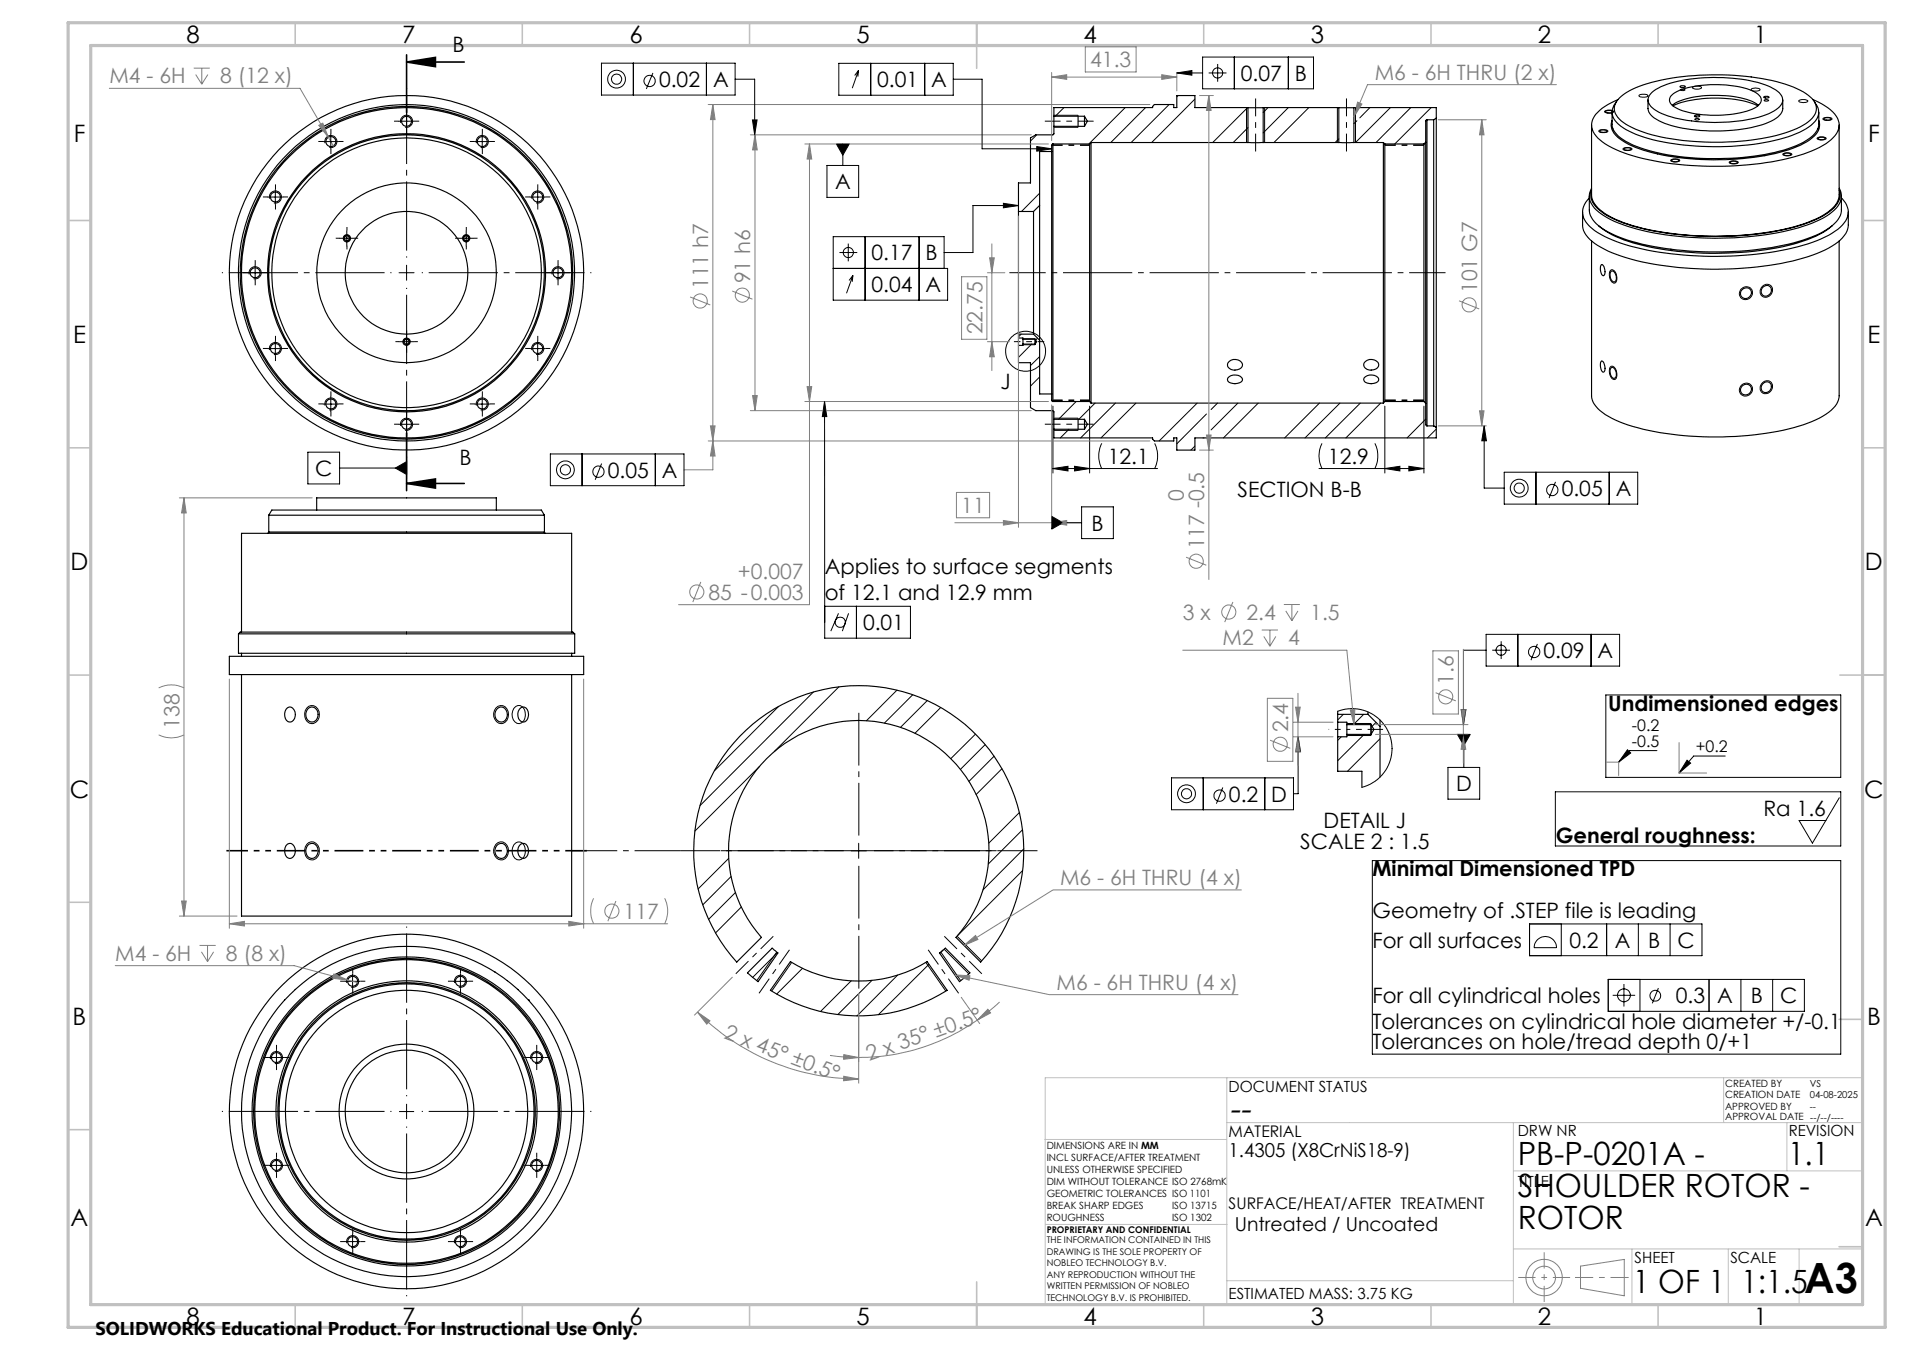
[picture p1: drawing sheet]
<svg xmlns="http://www.w3.org/2000/svg" width="420mm" height="297mm" viewBox="0 0 420 297" stroke-linecap="round" stroke-linejoin="round" font-family="sans-serif">
<g fill="none" stroke="#000" stroke-width=".22">
<path d="M132.4 13.9h29.4v7h-29.4zM139.4 13.9v7M143.7 16l-1.4 3.6M155.5 13.9v7M161.8 17.4h4.3v12.3M184.6 13.9h25.2v7.1h-25.2zM189 15.5l-.9 1.1M189 15.5l-.2 1.4M189 15.5l-1.4 3.9M191.7 13.9v7.1M203.6 13.9v7.1M209.8 17.4h6.4v15.3h15.3"/>
<path d="M259 16l3.4-.5v1zM259 16h5.7M264.7 12.6h24.4v6.9h-24.4zM266.1 16h3.9M268 14.1v3.9M271.7 12.6v6.9M283.6 12.6v6.9M369.9 19.7h1a.61 .61 0 0 1-1 0zM372.7 19.1a1.7 1.7 0 0 1 1.8 .2 1.61 1.61 0 0 1-1.9 0zM385.6 19.5a2.04 2.04 0 0 1 1.8 .2 1.55 1.55 0 0 1-2 0zM71.2 31.1h3.3M71.5 31.5a1.33 1.33 0 0 1 1.2-1.7 1.33 1.33 0 0 1 1.4 1.4 1.33 1.33 0 0 1-1.6 1.2"/>
<path d="M72.8 29.5v3.3M87.8 26.7h3.4M88.2 27a1.33 1.33 0 0 1 1.2-1.6 1.33 1.33 0 0 1 1.4 1.4 1.33 1.33 0 0 1-1.7 1.2M89.5 25v3.4M104.5 31.1h3.3M104.9 31.5a1.33 1.33 0 0 1 1.1-1.7 1.33 1.33 0 0 1 1.5 1.5 1.33 1.33 0 0 1-1.7 1.1M106.2 29.5v3.3M165.6 26.4h1.1l-.6 3.3zM182 36.4h7v7h-7zM184.1 31.7h2.8l-1.4 2.4zM185.5 31.7v4.7M228.2 32.2l3.3 .5-3.3 .6z"/>
<path d="M228.2 29.7l-1.4 1.3M232 25.4h5.3M232 28h5.3M234.2 23.7l-1.9 1.9M247.7 23.7l-8 8M252.2 23.7l-7.7 7.7M257.4 23l-8.4 8.4M259.3 21l-.3 .3M263 21.8l-9.5 9.6M274.4 23.7v7.7M274.6 23.7l-7.7 7.7M274.7 28.1l-3.2 3.3"/>
<path d="M278.4 23.7v7.7M279.1 23.7l-1 1.1M283.6 23.7l-5.5 5.5M288.1 23.7l-7.7 7.7M294.4 23.7v7.7M294.7 30.5l-.8 .9M298.4 23.7v7.7l7.7-7.7M298.7 26.6l-.7 .6M301.6 23.7l-2.3 2.2M310.6 23.7l-7.7 7.7M315 23.7l-8 8M352 28.7a1.87 1.87 0 0 1 1.9 .2 1.73 1.73 0 0 1-2-.1z"/>
<path d="M353.2 24.5a1.76 1.76 0 0 1 2 .1 1.67 1.67 0 0 1-2-.1zM357.3 32.7a1.71 1.71 0 0 1 1.9 .1 1.61 1.61 0 0 1-1.9 0zM360.8 21a1.96 1.96 0 0 1 2 0 1.55 1.55 0 0 1-1.9 .2zM367.8 35.2a1.85 1.85 0 0 1 1.9 .1 1.61 1.61 0 0 1-1.9 0zM373.1 26.2l.6-.1 .4 .1a.57 .57 0 0 1-1 0zM380.6 35.7a1.96 1.96 0 0 1 2 0 1.55 1.55 0 0 1-2 0zM388.3 22a.73 .73 0 0 1 1 .2l-.6 .1zM392.5 33.8a1.71 1.71 0 0 1 1.9 .2 1.66 1.66 0 0 1-2-.1zM396 22.2a1.76 1.76 0 0 1 1.9 .1 1.55 1.55 0 0 1-1.9-.1zM400 30.3a1.71 1.71 0 0 1 2 .2 1.66 1.66 0 0 1-2-.1zM401.3 26a1.71 1.71 0 0 1 2 .2 1.61 1.61 0 0 1-2-.1zM56.2 58.3v3.4"/>
<path d="M58.9 43.4h3.4M59.3 43.7a1.33 1.33 0 0 1 1.2-1.7 1.33 1.33 0 0 1 1.4 1.4 1.33 1.33 0 0 1-1.6 1.2M60.6 41.7v3.3M74.7 52.4h3.3M75.7 52.6a.67 .67 0 0 1 .6-.8 .67 .67 0 0 1 .7 .7 .67 .67 0 0 1-.8 .6M76.3 50.8v3.3M89.5 58.3v3.4M101 52.4h3.3M102 52.6a.66 .66 0 0 1 .6-.8 .66 .66 0 0 1 .7 .7 .66 .66 0 0 1-.9 .6M102.6 50.8v3.3M116.7 43.4h3.3M117.1 43.7a1.33 1.33 0 0 1 1.1-1.7 1.33 1.33 0 0 1 1.5 1.5 1.33 1.33 0 0 1-1.7 1.1"/>
<path d="M118.4 41.7v3.3M122.8 58.3v3.4M183.4 59.1h25.2v6.9h-25.2v-13.9h24.4v7M184.8 55.6h3.9M186.7 53.6v3.9M190.4 52.1v13.9M202.3 52.1v13.9M220.9 44.7l3.3 .5-3.3 .5zM224.2 45.2h-10v10.4h-6.4M228.8 42.5l-3.9 4M354.5 59.5a1.04 1.04 0 0 1 1.3 1.1l.1 .9a.67 .67 0 0 1-.5 .8 .67 .67 0 0 1-.8-.5 2.23 2.23 0 0 1-.1-2.3zM54.5 60h3.3"/>
<path d="M54.9 60.4a1.34 1.34 0 0 1 1.1-1.7 1.34 1.34 0 0 1 1.5 1.4 1.34 1.34 0 0 1-1.7 1.2M58.9 76.7h3.4M59.3 77a1.33 1.33 0 0 1 1.2-1.6 1.33 1.33 0 0 1 1.4 1.4 1.33 1.33 0 0 1-1.6 1.2M60.6 75v3.3M87.8 60h3.4M87.8 75.2h3.4M88.9 75.3a.65 .65 0 0 1 .5-.8 .65 .65 0 0 1 .7 .7 .65 .65 0 0 1-.8 .6M89.5 73.5v3.3M116.7 76.7h3.3M117.1 77a1.33 1.33 0 0 1 1.2-1.6 1.33 1.33 0 0 1 1.4 1.4 1.33 1.33 0 0 1-1.7 1.2M118.4 75v3.3M121.1 60h3.4"/>
<path d="M121.5 60.4a1.33 1.33 0 0 1 1.2-1.7 1.33 1.33 0 0 1 1.4 1.4 1.33 1.33 0 0 1-1.6 1.2M187.7 60.6l-.8 1.1M187.7 60.6l-.1 1.4M187.7 60.6l-1.4 3.9M224.8 73.5l-.6 .6M225.2 74.5h2.7M225.2 75.8h2.7M227.1 75.7l-2.9 2.9M228.4 74.4l-.4 .5M228.8 78.5l-2 1.9M383.3 63.6a1.43 1.43 0 0 1 2.4 .3 1.43 1.43 0 0 1-1.4 2 1.35 1.35 0 0 1-1.3-.8 1.35 1.35 0 0 1 .3-1.5zM387.8 63.1a1.33 1.33 0 0 1 2.1-.2 1.33 1.33 0 0 1-.2 2 1.3 1.3 0 0 1-1.9 .2 1.3 1.3 0 0 1 0-2z"/>
<path d="M67.8 99.5h7v7h-7zM71.2 88.9h3.3M71.5 89.2a1.33 1.33 0 0 1 1.2-1.6 1.33 1.33 0 0 1 1.4 1.4 1.33 1.33 0 0 1-1.6 1.2M72.8 87.2v3.4M87.8 93.3h3.4M88.2 93.7a1.34 1.34 0 0 1 1.2-1.7 1.34 1.34 0 0 1 1.4 1.5 1.34 1.34 0 0 1-1.7 1.1M89.5 91.7v3.3M104.5 88.9h3.3M104.9 89.2a1.33 1.33 0 0 1 1.2-1.6 1.33 1.33 0 0 1 1.4 1.4 1.33 1.33 0 0 1-1.7 1.2M106.2 87.2v3.4M121.1 99.9h29.5v7h-29.5zM128.1 99.9v7"/>
<path d="M144.3 99.9v7M181.5 88.3l.5 3.3h-1zM181.5 88.3v52.1h18.9v-7h-18.9M228.8 82.9l-2 2M231.8 89.4v14.7M232 92h5.3M232 94.7h5.3M235.3 94.4l-1.9 1.9M236.9 88.3l-3.9 3.9M239.9 89.4v14.7M241.1 88.7l-3.6 3.5M242.5 97.5a6.1 6.1 0 0 0 0 5.6"/>
<path d="M245.5 88.7l-7.6 7.6M250 88.7l-7.6 7.6M254.2 97.5a6.4 6.4 0 0 1 0 5.6M263 98.1l-.9 .9M263.5 88.7l-8.3 8.3M264.8 96.3h.1M265.6 91.1l-6.6 6.5M268 88.7l-1.4 1.4M272.5 88.7l-5.9 5.9M277 88.7l-7.7 7.6M290.4 88.7l-7.6 7.6M291 97.5a6.1 6.1 0 0 0 0 5.6"/>
<path d="M295 88.7l-7.7 7.6M299.4 88.7l-7.7 7.6M302.6 97.5a6.4 6.4 0 0 1 0 5.6M303.9 88.7l-7.6 7.6M304.8 89.4v14.7M313.4 89.4v14.7M313.8 92.2l-4.1 4.1M316.2 94.4l-2 1.9M326.7 93.7l.5 3.3h-1zM326.7 93.7v13.7h4.4M354.5 80.7a.91 .91 0 0 1 1.3 1 1.28 1.28 0 0 1-.5 1.8 2.11 2.11 0 0 1-.8-2.8zM383.3 84.8a1.43 1.43 0 0 1 2.4 .3 1.43 1.43 0 0 1-1.4 2 1.35 1.35 0 0 1-1.3-.7 1.35 1.35 0 0 1 .3-1.6z"/>
<path d="M387.9 84.2a1.3 1.3 0 0 1 2 0 1.3 1.3 0 0 1-.2 1.9 1.3 1.3 0 0 1-2 .1 1.3 1.3 0 0 1 .2-2zM74.8 103h14.7M87 103l2.5-1.4v2.8zM89.5 100.7v4.7M132.4 102l-1.4 3.5M231.5 113.6l2.5 1.4-2.5 1.4zM231.5 115h6.6M231.8 103.1l3.3-.5v1zM231.8 103.1h23M236.5 102.6l3.4 .5-3.4 .5zM238.1 111.5h7v7h-7zM290.3 103.1h23.1"/>
<path d="M304.8 103.1l3.4-.5v1zM310.1 102.6l3.3 .5-3.3 .5zM331.1 103.9h29.4v7h-29.4zM338.1 103.9v7M342.4 106l-1.4 3.6M354.2 103.9v7M184.6 134.9l-1.7 3.9M186.8 134.9l-1.4 3.9M188.5 133.4v7M327.1 139.6h29.4v6.9h-29.4zM334.1 139.6v6.9M350.2 139.6v6.9"/>
<path d="M67.5 155.8a1.54 1.54 0 0 1 1.6-.5 1.54 1.54 0 0 1 1.1 1.3 1.86 1.86 0 0 1-2.1 2.5 2.27 2.27 0 0 1-.6-3.3zM109.1 155.8a1.53 1.53 0 0 1 1.7-.5 1.53 1.53 0 0 1 1.1 1.3 1.86 1.86 0 0 1-2.1 2.5 2.18 2.18 0 0 1-.7-3.3zM113.1 155.9a1.38 1.38 0 0 1 1.6-.5 1.38 1.38 0 0 1 .9 1.4 1.74 1.74 0 0 1-1.8 2.3 2.33 2.33 0 0 1-.7-3.2zM171.4 155.4l-14.1 14.2M179.1 152.2l-25 25M184.7 151.1l-14.3 14.2M197.4 151.8l-6.7 6.8M200.9 152.9l-6.2 6.2M204.1 154.1l-5.9 5.9M207.1 155.6l-5.7 5.7M294.5 156.5l1.5-.5 1.9-.1 1.7 .2 1.7 .6 1.7 1 1.1 1 1.2 1.6 .7 1.6 .4 1.9v1.8l-.3 1.6-.7 1.6-1 1.4-1.3 1.4-1.7 1-1.6 .6M295.7 157.2l-1.2 1.2"/>
<path d="M296.5 159.2h5.3M300.2 157.2l-2.3 2.2M302.9 158.9l-.9 .9M321.7 156.1h1l-.5 3.3zM327.1 143h-4.9v16.4M328.5 143h3.9M330.4 141.1v3.9M338.4 141.7l-1.4 3.5M353.5 152.9h51.7v18.1h-51.7zM167.2 168.6l-14.2 14.2M214.7 161.5l-5.4 5.4M216.9 163.8l-5.5 5.5"/>
<path d="M218.8 166.4l-5.5 5.5M220.6 169.1l-5.7 5.7M224.4 178.8l-6.7 6.7M257.9 171.1h26.8v7h-26.8zM264.9 171.1v7M269.2 173.2l-1.4 3.6M278.4 171.1v7M285.8 162.1l.5 3.3h-1zM285.8 162.1v12.5h-1.1M295.2 162.1l-.7 .8M296.5 161.8h5.3M300.3 161.6l-5.8 5.8"/>
<path d="M303.8 162.5l-7.2 7.2M318.7 168.8h7v7h-7zM320.8 161.6h2.8l-1.4 2.4zM322.2 161.6v7.2M358.2 165l.8 .7-2.7 2zM364.7 165.1h-5.9l-2.5 2.6M371.4 167.2l.7 .7-2.5 2.2zM379.8 166.3h-7l-3.2 3.8M67.5 185.8a1.54 1.54 0 0 1 1.6-.5 1.54 1.54 0 0 1 1.1 1.2 1.86 1.86 0 0 1-2.1 2.6 2.27 2.27 0 0 1-.6-3.3zM109.1 185.8a1.53 1.53 0 0 1 1.7-.5 1.53 1.53 0 0 1 1.1 1.2 1.86 1.86 0 0 1-2.1 2.6 2.18 2.18 0 0 1-.7-3.3zM113.5 185.5a1.52 1.52 0 0 1 1.6 .2 1.52 1.52 0 0 1 .5 1.5v.3a1.44 1.44 0 0 1-1.2 1.7 1.44 1.44 0 0 1-1.6-1.5 2.33 2.33 0 0 1 .7-2.2zM160.4 188.8l-6.7 6.8"/>
<path d="M160.9 192.8l-6.2 6.3M161.9 196.4l-5.9 5.9M163.2 199.6l-5.7 5.6M187.4 187.2h3.3M189 185.5v3.3M225.1 182.6l-7.5 7.5M225.1 191.5l-14.2 14.3M225.4 186.8l-9 9M76 215.9h3.3M76.3 216.2a1.33 1.33 0 0 1 1.2-1.6 1.33 1.33 0 0 1 1.4 1.4 1.33 1.33 0 0 1-1.6 1.2M77.6 214.2v3.4M99.7 215.9h3.3"/>
<path d="M100.1 216.2a1.33 1.33 0 0 1 1.1-1.6 1.33 1.33 0 0 1 1.5 1.4 1.33 1.33 0 0 1-1.7 1.2M101.4 214.2v3.4M171 209.4l-4.4 6.4M171.1 209.6l-5.4 5.4M174.3 211.7l-4.4 6.3M176.6 213l-5.6 5.7M187.4 215.8l-6.8 6.7M191.9 215.7l-7.5 7.5M197.6 214.5l-9 9M203.8 211.7l4.4 6.3M204.5 212.2l-11.1 11M207.1 209.4l4.4 6.4"/>
<path d="M207.6 209l-.7 .8M207.8 208.8l5.5 5.4M210.7 206l5.4 5.4M59.2 232.7h3.3M59.5 233a1.34 1.34 0 0 1 1.2-1.7 1.34 1.34 0 0 1 1.5 1.5 1.34 1.34 0 0 1-1.7 1.2M60.9 231v3.3M116.5 232.7h3.3M116.8 233a1.33 1.33 0 0 1 1.2-1.6 1.33 1.33 0 0 1 1.4 1.4 1.33 1.33 0 0 1-1.6 1.2M118.1 231v3.3M59.2 256.4h3.3M59.5 256.7a1.34 1.34 0 0 1 1.2-1.7 1.34 1.34 0 0 1 1.5 1.5 1.34 1.34 0 0 1-1.7 1.2M60.9 254.7v3.4"/>
<path d="M87.8 244.5h3.4M89.5 242.8v3.4M116.5 256.4h3.3M116.8 256.7a1.33 1.33 0 0 1 1.2-1.6 1.33 1.33 0 0 1 1.4 1.4 1.33 1.33 0 0 1-1.6 1.2M118.1 254.7v3.4M76 273.2h3.3M76.3 273.5a1.33 1.33 0 0 1 1.2-1.6 1.33 1.33 0 0 1 1.4 1.4 1.33 1.33 0 0 1-1.6 1.2M77.6 271.5v3.3M99.7 273.2h3.3M100.1 273.5a1.33 1.33 0 0 1 1.2-1.6 1.33 1.33 0 0 1 1.4 1.4 1.33 1.33 0 0 1-1.7 1.2M101.4 271.5v3.3"/>
<circle cx="135.7" cy="17.4" r="1.13"/>
<circle cx="135.7" cy="17.4" r="1.96"/>
<circle cx="143" cy="17.8" r="1.25"/>
<circle cx="268" cy="16.1" r="1.12"/>
<circle cx="186.7" cy="55.6" r="1.12"/>
<circle cx="225.8" cy="77.3" r="4.4"/>
<circle cx="124.5" cy="103.4" r="1.12"/>
<circle cx="124.5" cy="103.4" r="1.96"/>
<circle cx="131.7" cy="103.8" r="1.24"/>
<circle cx="334.4" cy="107.4" r="1.12"/>
<circle cx="334.4" cy="107.4" r="1.96"/>
<circle cx="341.7" cy="107.8" r="1.24"/>
<circle cx="185" cy="136.9" r="1.13"/>
<circle cx="330.4" cy="143.1" r="1.12"/>
<circle cx="337.7" cy="143.4" r="1.24"/>
<circle cx="261.2" cy="174.6" r="1.12"/>
<circle cx="261.2" cy="174.6" r="1.96"/>
<circle cx="268.4" cy="175" r="1.25"/>
</g>
<g fill="none" stroke="#808080" stroke-width=".22">
<path d="M24.1 19.4h41.9l6.3 10.8M42.7 15h3.5M43.1 16.4l1.3 2.1M44.4 15v3.5M45.8 16.4l-1.4 2.1M231.5 17l3.3-.6v1.1zM231.5 15.9v15M231.5 17h27.5M238.9 10.3h11.2v5.5h-11.2zM255.7 16.4l3.3 .6-3.3 .5zM259 15.9v4.1M342.6 18.6h-41.6l-3 7.1"/>
<path d="M70.2 27.6l.8-.5 1.3 3.1zM72.3 30.2l1.1 1.9M155.9 23h97.2M156.9 23l.5 3.3h-1zM156.9 23v80.4h-6.3M165.2 29.7h61.8M166.2 29.7l.5 3.3h-1zM166.2 29.7v60.6M177.2 31.7h53.6M178.2 31.7l.5 3.3h-1zM178.2 31.7v101.3h-28.8M264.1 21h3"/>
<path d="M266.1 21l.5 3.3h-1zM266.1 21v106.5M298.8 22.5l1 .4-1.8 2.8zM316.6 26.3h10.6M326.2 26.3l.5 3.4h-1zM326.2 26.3v67.4M217.8 56.7h1.1l-.6 3.3zM218.3 53.7v27.8M224.2 47.5v68.5M151.9 65.3l4.5 1.8M161.2 64l4.4 1.8M211.7 60.9h5.5v13.7h-5.5z"/>
<path d="M217.3 75.2h4.9M217.3 60h3.9M218.3 75.2l.6 3.3h-1.1zM321.2 66.2l4.4 1.8M155.9 97h97.2M156.4 93.7h1l-.5 3.3zM156.9 97l.5 3.3h-1zM165.2 90.3h61.8M165.7 87h1l-.5 3.3zM177.2 88.3h53.6M177.7 85.1h1l-.5 3.2zM231.5 89.1v26.9"/>
<path d="M264.1 99h3M265.6 95.7h1l-.5 3.3zM316.6 93.7h10.6M325.7 90.4h1l-.5 3.3zM39.5 109.5h29.2M40.5 109.5l.5 3.4h-1zM40.5 109.5v92M210.2 115h27.6M210.5 108.3h7.3v5.6h-7.3zM220.9 114.5l3.3 .5-3.3 .5zM231.5 115l3.3-.5v1zM154.3 128l-1.8 4.5"/>
<path d="M261.1 122.6l4.4 1.8M271.4 132.4l-1.8 4.5M277.7 138.6h3.6M279.5 138.6v3.6M282.6 133h3.5M283 134.4l1.4 2.2M284.4 133v3.6M285.7 134.4l-1.3 2.2M34.9 151.3a6.1 6.1 0 0 1 5.6 0M50.5 149.4v54.8M128.5 149.4v54.8M260.3 143h36.2l1.6 16.4"/>
<path d="M278.2 140l1.3 2.2M279 153.6h5.6v13.9h-5.6zM280.8 140l-1.3 2.2M284.7 158.9h8.7M285.2 155.6h1l-.5 3.3zM285.7 152.5v15.9M297.2 156.2l1-.1-.1 3.3zM302.8 159.4h20.3M315.4 143.2h5.6v13.9h-5.6zM316 152.4l4.5 1.8M321.6 156.1h1.1l-.6 3.3zM322.1 142.8v25.1"/>
<path d="M34.9 161.7a6.1 6.1 0 0 0 5.6 0M279.6 162.8l4.4 1.8M284.7 162.1h8.7M285.7 162.1l.5 3.3h-1zM302.8 161.6h20.3M322.1 161.6l.6 3.2h-1.1zM353.6 167.7h2.7v2.9M369.6 163.4v6.7h6.1M40 198.2h1l-.5 3.3zM130.7 197.6a6.5 6.5 0 0 0 0 5.6M135.6 198.2l-1.8 4.5M146.3 197.6a6.2 6.2 0 0 1 0 5.6"/>
<path d="M273.3 195.8h-41.5l-19.6 12.2M25.4 212.4h39.3l11.9 3.2M39.5 201.5h12.7M43.9 208h3.6M44.3 209.4l1.4 2.2M45.7 208v3.6M47 209.4l-1.3 2.2M50.5 203.2l3.3-.5v1zM50.5 203.2h96.5M73.5 214.3l3.1 1.3-3.4-.4zM76.6 215.6l2.1 .6M125.2 202.7l3.3 .5-3.3 .5z"/>
<path d="M161.3 214.9l-8.5 8.5M189 218.5v19.9M210.2 214.5l3.3 .2-.2 .9zM210.2 214.5l20.8 4.3h41.6M211.6 219.4l4.1 5.8M212.2 208l2.5-2.2 .6 .9zM153.5 222.7l2.8 1.9-.7 .7zM153.5 222.7a50.1 50.1 0 0 0 35.5 14.7M182.7 232.2l3.2 .3 3.1 .2M185.7 232l3.3 .7-3.3 .3zM185.7 236.8l3.3 .6-3.3 .4zM215.1 224.4a45.7 45.7 0 0 1-26.1 8.3"/>
<path d="M217.5 222l.6 .8-3 1.6zM220 220.4l-4.9 4M347.9 278.5l9.6-1.4v8l-9.6-1.7z"/>
<circle cx="154.1" cy="66.2" r="1.55"/>
<circle cx="163.4" cy="64.9" r="1.55"/>
<circle cx="323.4" cy="67.1" r="1.56"/>
<circle cx="153.4" cy="130.2" r="1.55"/>
<circle cx="263.3" cy="123.5" r="1.55"/>
<circle cx="270.5" cy="134.6" r="1.55"/>
<circle cx="318.2" cy="153.3" r="1.55"/>
<circle cx="281.8" cy="163.7" r="1.56"/>
<circle cx="134.7" cy="200.4" r="1.55"/>
<circle cx="339.9" cy="281" r="2.51"/>
<circle cx="339.9" cy="281.1" r="4"/>
</g>
<path d="M334.2 281h11.4" fill="none" stroke="#808080" stroke-width=".22" stroke-dasharray="15.2 1.3 1.3 1.3" stroke-dashoffset="11.4" stroke-linecap="butt"/>
<path d="M339.9 275.5v10.9" fill="none" stroke="#808080" stroke-width=".22" stroke-dasharray="15.2 1.3 1.3 1.3" stroke-dashoffset="11.7" stroke-linecap="butt"/>
<path d="M346.7 281h11.8" fill="none" stroke="#808080" stroke-width=".22" stroke-dasharray="15.2 1.3 1.3 1.3" stroke-dashoffset="11.2" stroke-linecap="butt"/>
<g fill="none" stroke="#c0c0c0" stroke-width=".22">
<path d="M270.1 237.1v49.9M379.4 237.1v9.9M410.1 237.1h-180v49.9M230 250.7h40M270.1 247h140M333.1 257.6h77M333.1 247v40M393.3 247v10.6M230.2 269.4h39.9M333.1 274.8h77M359.2 274.8v12.2M380.4 274.8v12.2"/>
<path d="M396 274.8v12.2M270.1 281.8h63"/>
</g>
<g fill="none" stroke="#c0c0c0" stroke-width=".35">
<path d="M65 5v5M115 5v5M165 5v5M215 5v10M265 5v5M315 5v5M365 5v5M15 48.5h5M410 48.5h5M15 98.5h5M410 98.5h5M15 148.5h5"/>
<path d="M405 148.5h10M15 198.5h5M404.8 224.3h5M15 248.5h5M404.8 274.3h5M65 287v5M115 287v5M165 287v5M215 282v10M265 287v5M315 287v5M365 287v5"/>
</g>
<path d="M15 5h400v287h-400zM20 10h390v277h-390z" fill="none" stroke="#c0c0c0" stroke-width=".7"/>
<path d="M371.4 167.2l.7 .7-2.5 2.2zM358.2 165l.8 .7-2.7 2z" fill="#000"/>
<g fill="none" stroke="#000" stroke-width=".25">
<path d="M369.8 19a1.01 1.01 0 0 1 1.2 .1 .91 .91 0 0 1-1.2-.1zM231.5 33.3v53.4M231.5 33.3h-2.7v11.9M231.8 31.7l-.3 .3v1.3M231.8 31.7v56.6M231.8 31.7h8.1M232 27.8v1.7l-.2 .2h-3.8l-1.2 .6v9.9h-2.6v6.3M232 25.6v2.2M232 27.8h6.7M232 25.6h6.7M237.3 25.4v2.6M238.7 25.6v2.2"/>
<path d="M238.7 25.6l.7 1.1-.7 1.1M239.9 31.7v56.6M240.2 31.4v57.3M240.2 31.4h34.5M240.2 31.4l-.3 .3M274.7 31.4h3.4M274.7 23.7h3.4M274.7 23.7v7.7M274.7 23.7h-11.7v-2.7h-4v2.7h-.6v-.7h-4.3l-.4 .4v.3h-21.7v1.9M278.1 31.4h16.6M278.1 23.7v7.7M278.1 23.7h16.6"/>
<path d="M294.7 31.4h3.3M294.7 23.7h3.3M294.7 23.7v7.7M298 31.4h6.5M298 23.7v7.7M298 23.7h18.2v2.3M304.5 31.4v57.3M304.5 31.4l.3 .3M304.8 31.7v56.6M304.8 31.7h8.6M313.4 31.7v56.6M313.8 31.3v57.5"/>
<path d="M313.8 31.3l-.4 .4M314.1 26.3l-.3 .3v4.7M314.1 26.3v67.4M314.1 26.3h1.5M315.6 26.3v67.4M316.2 26v68M316.2 26l-.6 .3M350.3 27.5v15.4a5.4 5.4 0 0 0 3.1 4.2 36.9 36.9 0 0 0 14.6 4.3 71.4 71.4 0 0 0 29-2.1 15.3 15.3 0 0 0 7-4.1l.7-1.4 .1-.9v-15.4M352.1 28.7a1.56 1.56 0 0 1 1.7 .2 1.35 1.35 0 0 1-1.7 0zM354.9 24.4a1.27 1.27 0 0 0-1.5 .2l.5 .2 1-.1v2.6a4.1 4.1 0 0 0 2.4 3.4 32.7 32.7 0 0 0 13.5 3.9 57.3 57.3 0 0 0 23.7-2.2 9.6 9.6 0 0 0 5.7-4.1l.2-1v-2.6M354.9 26.5a3.4 3.4 0 0 0 1.7 4 28.6 28.6 0 0 0 12.9 4.2 58.5 58.5 0 0 0 25.2-2.1 9.9 9.9 0 0 0 5.6-3.9l.2-1.3-.1-.9M355.8 22.4a3.2 3.2 0 0 0 .4 4.9 22.1 22.1 0 0 0 11 4.1 58.8 58.8 0 0 0 27.3-1.6 9.9 9.9 0 0 0 5.5-3.9 3.2 3.2 0 0 0-.6-3.5"/>
<path d="M356.2 21.9a9.9 9.9 0 0 0-5.5 4.2 3.8 3.8 0 0 0 1.5 4.7 25.9 25.9 0 0 0 11.9 4.6 72 72 0 0 0 32.9-1.5 14.3 14.3 0 0 0 7.3-4.6 3.5 3.5 0 0 0-.8-4.6l-2.4-1.8-2-1M356.5 21.6a18.9 18.9 0 0 1 9.3-4 59.5 59.5 0 0 1 27.2 .9 12.4 12.4 0 0 1 6.3 3.7 2.99 2.99 0 0 1-.8 4.2 22 22 0 0 1-10.7 4.1 60.6 60.6 0 0 1-25.1-1.1 14 14 0 0 1-6.6-3.6 2.89 2.89 0 0 1 .4-4.2zM357.5 32.7a1.56 1.56 0 0 1 1.6 .1 1.42 1.42 0 0 1-1.7 0zM362.8 22v1.9a3.4 3.4 0 0 0 2.4 2.7 32.5 32.5 0 0 0 15.4 2.1 23.7 23.7 0 0 0 10.3-2.7l1.1-1 .4-.7v-2.3M363.6 20.3a16.6 16.6 0 0 1 8.5-2.9 37.5 37.5 0 0 1 17 1.5 4.8 4.8 0 0 1 3.3 2.9 2.95 2.95 0 0 1-1.9 2.6 30.5 30.5 0 0 1-15.1 2.5 25.7 25.7 0 0 1-10.8-2.5 2.69 2.69 0 0 1-1.7-3.1zM367.8 21.1a11.3 11.3 0 0 1 7-2.3 23.8 23.8 0 0 1 11.4 1.4 1.93 1.93 0 0 1 1.4 2.2 4.4 4.4 0 0 1-3 2 25 25 0 0 1-15.3-.5 2.04 2.04 0 0 1-1.7-2.5zM368 35.2a1.49 1.49 0 0 1 1.6 .1 1.24 1.24 0 0 1-1.7 0zM368.1 23.2a14.5 14.5 0 0 1 8.4-2.2 20 20 0 0 1 10.1 1.8l.5 .4M368.2 23.3a26.5 26.5 0 0 1 18.6-.1l.2 .1M373 25.5a1.06 1.06 0 0 1 1.2 0 .85 .85 0 0 1-1.2 0zM380.9 35.6a1.49 1.49 0 0 1 1.5 .1 1.31 1.31 0 0 1-1.6 0zM388.2 21.3a1.06 1.06 0 0 1 1.2 .1 .96 .96 0 0 1-1.2-.1z"/>
<path d="M392.7 33.9a1.49 1.49 0 0 1 1.6 .1 1.42 1.42 0 0 1-1.7-.1zM400.2 30.4a1.49 1.49 0 0 1 1.6 .1 1.42 1.42 0 0 1-1.6-.1zM401.5 26.1a1.49 1.49 0 0 1 1.6 .1 1.37 1.37 0 0 1-1.6-.1zM224.2 46.5v27M224.2 46.5h3.3M227.5 46.5v27M228.8 45.2v29.7M228.8 45.2l-1.3 1.3M348.4 46.6v2.9a5.7 5.7 0 0 0 3.2 4.5 40 40 0 0 0 16.3 4.7 77.3 77.3 0 0 0 30.1-2.2 15.4 15.4 0 0 0 8.3-5.1l.5-1.5 .1-3.3M349.8 43.6a4 4 0 0 0 .1 6.2 24.6 24.6 0 0 0 11.5 4.9 78.4 78.4 0 0 0 36.6-1 15.4 15.4 0 0 0 8.3-5.1 3.8 3.8 0 0 0-1-5M349.8 43.1v3.1a5.6 5.6 0 0 0 3.3 4.3 37.8 37.8 0 0 0 14.7 4.3 72.3 72.3 0 0 0 29.1-2 15.5 15.5 0 0 0 7.7-4.5l.5-.9 .2-1v-3.3M350.3 41.4a3.6 3.6 0 0 0 1.1 4.8 22.4 22.4 0 0 0 10.1 4.5 75.7 75.7 0 0 0 34.4-.6 18.9 18.9 0 0 0 8.3-4.3 3.5 3.5 0 0 0 .6-4.4"/>
<path d="M350.3 41.8a3.9 3.9 0 0 0 1.8 4.4 25.2 25.2 0 0 0 10.7 4.4 75.1 75.1 0 0 0 33.1-.9 17.5 17.5 0 0 0 8.1-4.4 3.5 3.5 0 0 0 .8-3.5M350.3 53v34.1a5.4 5.4 0 0 0 3.1 4.1 36.9 36.9 0 0 0 14.6 4.3 71.4 71.4 0 0 0 29-2.1 14.3 14.3 0 0 0 7.3-4.5l.4-1 .1-.8v-34.1M351.9 49.7a21.8 21.8 0 0 0 9.8 4.3 73.6 73.6 0 0 0 34.2-.6 19.6 19.6 0 0 0 7.4-3.7M352.5 58.2a1.75 1.75 0 0 1 .5 2.5 1.96 1.96 0 0 1-.5-2.5zM354.6 59.7l.2-.1a1.43 1.43 0 0 1 .5 2.5 1.67 1.67 0 0 1-.7-2.4zM224.2 76v3.8h2.6v9.9l1.2 .6 3.8 .1 .2 .2v1.6M224.2 74.4v1.6M224.2 74.4h1v.2M224.2 73.5v.9M224.2 73.5h3.3M225.2 74.6v1.1M225.2 75.7h2.7"/>
<path d="M225.2 74.6h2.7M225.2 75.7v.3h-1M227.5 73.5l1.3 1.4M227.9 74.6v1.1M227.9 74.6l.3 .6-.3 .5M227.9 74.5v1.3M228.8 74.9v11.8h2.7M270.5 79.5a1.9 1.9 0 0 1 3 .6 1.7 1.7 0 0 1-2.5 1.2 .99 .99 0 0 1-.8-.8 .99 .99 0 0 1 .3-1zM300.5 79.5a1.9 1.9 0 0 1 3 .6 1.56 1.56 0 0 1-2 1.3 1.11 1.11 0 0 1-1.2-.6 1.11 1.11 0 0 1 .2-1.3zM352.5 79.4a1.75 1.75 0 0 1 .5 2.5 1.96 1.96 0 0 1-.5-2.5zM383.5 63.7a1.17 1.17 0 0 1 1.9 .1 1.17 1.17 0 0 1-.7 1.8 1.12 1.12 0 0 1-1.4-.4 1.12 1.12 0 0 1 .2-1.5zM388 63.2a1.13 1.13 0 0 1 1.8 .1 1.13 1.13 0 0 1-.6 1.7 1.07 1.07 0 0 1-1.4-.3 1.07 1.07 0 0 1 .2-1.5z"/>
<path d="M231.5 86.7v1.4l.3 .2M231.8 88.3h8.1M232 92.2v2.2M232 94.4h6.7M232 92.2h6.7M237.3 92v2.7M238.7 92.2v2.2M238.7 92.2l.7 1.1-.7 1.1M239.9 88.3l.3 .4M240.2 88.7h64.3M270.3 83.2a2.08 2.08 0 0 1 3.2 .2 1.76 1.76 0 0 1-2.5 .9l-.7-.5zM300.2 83.2a2.08 2.08 0 0 1 3.3 .2 1.55 1.55 0 0 1-2 1 1.03 1.03 0 0 1-1.3-1.2z"/>
<path d="M304.8 88.3h8.6M304.8 88.3l-.3 .4M313.4 88.3l.4 .5M313.8 88.8v4.6l.3 .3M314.1 93.7h1.5M315.6 93.7l.6 .3M316.2 94v2.3h-53.2v2.7h-4v-2.7h-.6v.7h-4.3l-.4-.4v-.3h-21.7v-1.9M354.6 81l.2-.2a1.43 1.43 0 0 1 .5 2.5 1.64 1.64 0 0 1-.7-2.3zM383.5 84.9a1.19 1.19 0 0 1 2 .3 1.19 1.19 0 0 1-1.1 1.7 1.11 1.11 0 0 1-1.2-.7 1.11 1.11 0 0 1 .3-1.3zM388 84.5a1.1 1.1 0 0 1 1.7-.2 1.1 1.1 0 0 1-.2 1.7 1.09 1.09 0 0 1-1.6 .1 1.09 1.09 0 0 1 .1-1.6zM59.2 117l-.3 .3M59.2 113.3h60.6"/>
<path d="M59.2 113.3l.6-1.1h59.4l.6 1.1M59.2 117h60.6M59.2 113.3v3.7M69.7 112.2v-2.7h39.6v2.7M119.8 117l.3 .3M119.8 113.3v3.7M52.5 139.4v4.3h74v-4.3M52.5 139.4h74M52.5 139.4l.4-.3h73.2l.4 .3M53.2 139.1v-21.8h72.6v21.8M50.5 144.4h78v4h-78zM53.2 148.4v53.1h72.6v-53.1"/>
<path d="M53.2 143.7v.7M63 156a1.08 1.08 0 0 1 1.2-.4 1.08 1.08 0 0 1 .7 1 1.66 1.66 0 0 1-1.1 2.3 1.76 1.76 0 0 1-.8-2.9zM67.7 156a1.4 1.4 0 0 1 1.8-.2 1.4 1.4 0 0 1 .5 1.7 1.32 1.32 0 0 1-1.3 1.4 1.32 1.32 0 0 1-1.4-1.3v-.6zM109.4 156a1.24 1.24 0 0 1 1.3-.4 1.24 1.24 0 0 1 .9 1 1.43 1.43 0 0 1-.5 2 1.43 1.43 0 0 1-2-.5 1.86 1.86 0 0 1 .3-2.1zM114.3 156a1.06 1.06 0 0 1 1.2-.4 1.06 1.06 0 0 1 .8 1 1.68 1.68 0 0 1-1.1 2.3 1.72 1.72 0 0 1-.9-2.9zM125.8 143.7v.7M294.5 156.5v.7M294.5 158.9v3.2M294.5 158.9h2v.5M294.5 157.2v1.7M294.5 157.2h6.6M296.5 159.4v2.2"/>
<path d="M296.5 159.4h5.3M301.1 156.6v.6M301.1 157.2l2.7 2.6M301.8 159.4v2.2M301.8 159.4l.6 1.1-.6 1.1M301.8 159.2v2.6M303.8 158.4v1.4M303.8 159.8v11.2M162.8 162a36.3 36.3 0 0 1 51-1.4 36.3 36.3 0 0 1 2.1 51.1l-5.5-5.5a28.7 28.7 0 0 0-1.5-39.7 28.7 28.7 0 0 0-39.8 0 28.7 28.7 0 0 0-1.5 39.7l-5.4 5.5a36.4 36.4 0 0 1 .6-49.7zM294.5 162.1v7.6h5.3v3.5M296.5 161.6h5.3M296.5 161.6v.5h-2"/>
<path d="M63.3 185.7a1.28 1.28 0 0 1 1.3 .2 1.28 1.28 0 0 1 .4 1.3 1.34 1.34 0 0 1-1.6 1.6 2.02 2.02 0 0 1-.1-3.1zM67.7 186a1.4 1.4 0 0 1 1.8-.2 1.4 1.4 0 0 1 .5 1.7 1.32 1.32 0 0 1-1.3 1.4 1.32 1.32 0 0 1-1.4-1.3v-.6zM109.4 186a1.24 1.24 0 0 1 1.3-.4 1.24 1.24 0 0 1 .9 1.1 1.42 1.42 0 0 1-.5 1.9 1.42 1.42 0 0 1-2-.5 1.86 1.86 0 0 1 .3-2.1zM114.3 186a1.06 1.06 0 0 1 1.2-.4 1.06 1.06 0 0 1 .8 1.1 1.71 1.71 0 0 1-1.1 2.2 1.76 1.76 0 0 1-.9-2.9zM65 217.7h.1M109 213.8l-.1 .1M111.7 215.7v.1M114 217.7h.1M170 208.6l1.2 1.1-4.3 6.3-2.4-2zM174 211.6a28.7 28.7 0 0 0 30.1 0l4.4 6.3a36.5 36.5 0 0 1-38.9 0zM206.8 209.7l1.3-1.1 5.4 5.4-2.3 2zM62.6 220h.1"/>
<path d="M116.3 220h.1"/>
<circle cx="72.8" cy="31.1" r="1.1"/>
<circle cx="89.5" cy="26.7" r="1.1"/>
<circle cx="106.2" cy="31.1" r="1.1"/>
<circle cx="60.6" cy="43.3" r="1.11"/>
<circle cx="76.4" cy="52.4" r=".8"/>
<circle cx="76.4" cy="52.4" r=".52"/>
<circle cx="89.5" cy="60" r="29.7"/>
<circle cx="102.6" cy="52.4" r=".53"/>
<circle cx="102.6" cy="52.4" r=".8"/>
<circle cx="118.4" cy="43.3" r="1.11"/>
<circle cx="56.2" cy="60" r="1.09"/>
<circle cx="60.6" cy="76.7" r="1.11"/>
<circle cx="89.5" cy="60" r="30.3"/>
<circle cx="89.5" cy="60" r="37"/>
<circle cx="89.5" cy="75.2" r=".54"/>
<circle cx="89.5" cy="60" r="39"/>
<circle cx="89.5" cy="60" r="36.6"/>
<circle cx="89.5" cy="60" r="19.8"/>
<circle cx="89.5" cy="75.2" r=".81"/>
<circle cx="89.5" cy="60" r="36.3"/>
<circle cx="89.5" cy="60" r="13.5"/>
<circle cx="89.5" cy="60" r="30.6"/>
<circle cx="118.4" cy="76.7" r="1.11"/>
<circle cx="122.8" cy="60" r="1.09"/>
<circle cx="72.8" cy="88.9" r="1.11"/>
<circle cx="89.5" cy="93.3" r="1.09"/>
<circle cx="106.2" cy="88.9" r="1.11"/>
<circle cx="77.6" cy="215.9" r="1.11"/>
<circle cx="101.4" cy="215.9" r="1.11"/>
<circle cx="60.9" cy="232.7" r="1.09"/>
<circle cx="118.1" cy="232.7" r="1.09"/>
<circle cx="60.9" cy="256.4" r="1.1"/>
<circle cx="89.5" cy="244.5" r="28.7"/>
<circle cx="89.5" cy="244.5" r="14.8"/>
<circle cx="89.5" cy="244.5" r="28.1"/>
<circle cx="89.5" cy="244.5" r="26.7"/>
<circle cx="89.5" cy="244.5" r="34"/>
<circle cx="89.5" cy="244.5" r="33.7"/>
<circle cx="89.5" cy="244.5" r="28.3"/>
<circle cx="89.5" cy="244.5" r="39"/>
<circle cx="89.5" cy="244.5" r="36.3"/>
<circle cx="89.5" cy="244.5" r="33.4"/>
<circle cx="89.5" cy="244.5" r="13.5"/>
<circle cx="118.1" cy="256.4" r="1.1"/>
<circle cx="77.6" cy="273.2" r="1.11"/>
<circle cx="101.4" cy="273.2" r="1.11"/>
</g>
<path d="M89.5 13.6l6.3-1v2.1zM89.5 13.6h12.7M89.5 12.1v12.7M89.5 95.2v12.7M89.5 106.4l6.3-1v2zM89.5 106.4h12.7" fill="none" stroke="#000" stroke-width=".35"/>
<path d="M229.9 75.2h-6.7" fill="none" stroke="#000" stroke-width=".22" stroke-dasharray="15.2 1.3 1.3 1.3" stroke-dashoffset="13.8" stroke-linecap="butt"/>
<path d="M240.7 26.7h-10.7M240.7 93.3h-10.7" fill="none" stroke="#000" stroke-width=".22" stroke-dasharray="15.2 1.3 1.3 1.3" stroke-dashoffset="11.8" stroke-linecap="butt"/>
<path d="M318.2 60h-96" fill="none" stroke="#000" stroke-width=".22" stroke-dasharray="15.2 1.3 1.3 1.3" stroke-dashoffset="7.2" stroke-linecap="butt"/>
<path d="M276.4 33.3v-11.6M296.4 33.3v-11.6M170.2 206l-8.2 8.2M173.8 209l-6.7 9.5M207.9 206l8.2 8.2M211 218.5l-6.7-9.5" fill="none" stroke="#000" stroke-width=".22" stroke-dasharray="15.2 1.3 1.3 1.3" stroke-dashoffset="11.3" stroke-linecap="butt"/>
<path d="M149.7 187.2h78.7" fill="none" stroke="#000" stroke-width=".22" stroke-dasharray="15.2 1.3 1.3 1.3" stroke-dashoffset="6.4" stroke-linecap="butt"/>
<path d="M125.8 187.2h23.9" fill="none" stroke="#000" stroke-width=".22" stroke-dasharray="15.2 1.3 1.3 1.3" stroke-dashoffset="5.2" stroke-linecap="butt"/>
<path d="M49.8 187.2h79.4" fill="none" stroke="#000" stroke-width=".35" stroke-dasharray="6.3 1.3 1.3 1.3 1.3 1.3" stroke-dashoffset="1.6" stroke-linecap="butt"/>
<path d="M231.8 31.9h8.1M231.8 88.1h8.1" fill="none" stroke="#000" stroke-width=".35" stroke-dasharray="6.3 1.3 1.3 1.3" stroke-dashoffset="4.2" stroke-linecap="butt"/>
<path d="M304.9 31.9h8.6M313.5 88.1h-8.6" fill="none" stroke="#000" stroke-width=".35" stroke-dasharray="6.3 1.3 1.3 1.3" stroke-dashoffset="4" stroke-linecap="butt"/>
<path d="M86.2 60h-37.4M89.5 56.7v-37.4M92.8 60h37.4M89.5 63.3v37.4M86.2 244.5h-37.4M89.5 241.2v-37.4M89.5 247.8v37.4M92.8 244.5h37.4" fill="none" stroke="#000" stroke-width=".22" stroke-dasharray="15.2 1.3 1.3 1.3" stroke-dashoffset="-1.5" stroke-linecap="butt"/>
<g fill="none" stroke="#000" stroke-width=".22" stroke-dasharray="15.2 1.3 1.3 1.3" stroke-linecap="butt">
<path d="M71.2 31.1h-1.1M72.8 29.5v-1.1M72.8 32.8v1.1M74.5 31.1h1.1M87.8 26.7h-1.1M89.5 25v-1.1M89.5 28.3v1.1M91.2 26.7h1.1M104.5 31.1h-1.1M106.2 29.5v-1.1M106.2 32.8v1.1M107.8 31.1h1.1"/>
<path d="M54.5 60h-1.1M56.2 58.3v-1.1M57.8 60h1.1M59 43.3h-1.1M60.6 41.7v-1.1M60.6 45v1.1M62.3 43.3h1.1M74.7 52.4h-.8M76.4 50.7v-.8M76.4 54.1v.8M78 52.4h.8M101 52.4h-.8"/>
<path d="M102.6 50.7v-.8M102.6 54.1v.8M104.3 52.4h.8M116.7 43.3h-1.1M118.4 41.7v-1.1M118.4 45v1.1M120 43.3h1.1M121.2 60h-1.1M122.8 58.3v-1.1M124.5 60h1.1M56.2 61.7v1.1M59 76.7h-1.1"/>
<path d="M60.6 75v-1.1M60.6 78.3v1.1M62.3 76.7h1.1M87.8 75.2h-.8M89.5 73.5v-.8M89.5 76.8v.8M91.2 75.2h.8M116.7 76.7h-1.1M118.4 75v-1.1M118.4 78.3v1.1M120 76.7h1.1M122.8 61.7v1.1"/>
<path d="M71.2 88.9h-1.1M72.8 87.2v-1.1M72.8 90.5v1.1M74.5 88.9h1.1M87.8 93.3h-1.1M89.5 91.7v-1.1M89.5 95v1.1M91.2 93.3h1.1M104.5 88.9h-1.1M106.2 87.2v-1.1M106.2 90.5v1.1M107.8 88.9h1.1"/>
<path d="M301.8 160.5h2.6M76 215.9h-1.1M77.6 214.2v-1.1M77.6 217.5v1.1M79.3 215.9h1.1M99.7 215.9h-1.1M101.4 214.2v-1.1M101.4 217.5v1.1M103 215.9h1.1M59.2 232.6h-1.1M60.9 231v-1.1M60.9 234.3v1.1"/>
<path d="M62.5 232.6h1.1M116.5 232.6h-1.1M118.1 231v-1.1M118.1 234.3v1.1M119.8 232.6h1.1M59.2 256.4h-1.1M60.9 254.7v-1.1M60.9 258v1.1M62.5 256.4h1.1M116.5 256.4h-1.1M118.1 254.7v-1.1M118.1 258v1.1"/>
<path d="M119.8 256.4h1.1M76 273.1h-1.1M77.6 271.5v-1.1M77.6 274.8v1.1M79.3 273.1h1.1M99.7 273.1h-1.1M101.4 271.5v-1.1M101.4 274.8v1.1M103 273.1h1.1"/>
</g>
<path d="M301.8 160.5h-5.3" fill="none" stroke="#000" stroke-width=".22" stroke-dasharray="15.2 1.3 1.3 1.3" stroke-dashoffset="14.5" stroke-linecap="butt"/>
<path d="M296.5 160.5h-4" fill="none" stroke="#000" stroke-width=".22" stroke-dasharray="15.2 1.3 1.3 1.3" stroke-dashoffset="15.1" stroke-linecap="butt"/>
<path d="M185.7 187.2h-27M189 183.8v-27M189 190.5v27M192.4 187.2h27" fill="none" stroke="#000" stroke-width=".22" stroke-dasharray="15.2 1.3 1.3 1.3" stroke-dashoffset="3.6" stroke-linecap="butt"/>
<path d="M73.5 214.3l3.1 1.3-3.4-.4z" fill="#808080"/>
<path d="M89.5 13.6l6.3-1v2.1zM89.5 106.4l6.3-1v2z" fill="#000"/>
<path d="M70.2 27.6l.8-.5 1.3 3.1z" fill="#808080"/>
<g fill="#000">
<path d="M87 103l2.5-1.4v2.8z"/>
<path d="M231.8 103.1l3.3-.5v1zM236.5 102.6l3.4 .5-3.4 .5z"/>
<path d="M304.8 103.1l3.4-.5v1zM310.1 102.6l3.3 .5-3.3 .5z"/>
</g>
<g fill="#808080">
<path d="M178.2 31.7l.5 3.3h-1zM177.7 85.1h1l-.5 3.2zM298.8 22.5l-.8 3.2 1.8-2.8zM220.9 114.5l3.3 .5-3.3 .5zM231.5 115l3.3-.5v1zM231.5 17l3.3-.6v1.1zM255.7 16.4l3.3 .6-3.3 .5z"/>
<path d="M156.4 93.7h1l-.5 3.3zM156.9 23l.5 3.3h-1zM156.9 97l.5 3.3h-1zM218.3 75.2l.6 3.3h-1.1zM217.8 56.7h1.1l-.6 3.3z"/>
<path d="M165.7 87h1l-.5 3.3zM166.2 29.7l.5 3.3h-1z"/>
<path d="M266.1 21l.5 3.3h-1zM265.6 95.7h1l-.5 3.3z"/>
<path d="M326.2 26.3l.5 3.4h-1zM325.7 90.4h1l-.5 3.3z"/>
</g>
<path d="M181.5 88.3l.5 3.3h-1zM228.2 32.2l3.3 .5-3.3 .6zM326.7 93.7l.5 3.3h-1zM165.6 26.4h1.1l-.6 3.3zM220.9 44.7l3.3 .5-3.3 .5zM259 16l3.4-.5v1zM184.1 31.7h2.8l-1.4 2.4zM231.5 113.6l2.5 1.4-2.5 1.4zM285.8 162.1l.5 3.3h-1zM321.7 156.1h1l-.5 3.3zM320.8 161.6l1.4 2.4 1.4-2.4z" fill="#000"/>
<g fill="#808080">
<path d="M50.5 203.2l3.3-.5v1zM125.2 202.7l3.3 .5-3.3 .5zM297.2 156.2l.9 3.2 .1-3.3z"/>
<path d="M40.5 109.5l.5 3.4h-1zM40 198.2h1l-.5 3.3zM321.6 156.1h1.1l-.6 3.3zM322.1 161.6l.6 3.2h-1.1zM285.2 155.6h1l-.5 3.3zM285.7 162.1l.5 3.3h-1z"/>
<path d="M212.2 208l3.1-1.3-.6-.9zM210.2 214.5l3.1 1.1 .2-.9z"/>
<path d="M185.7 232l3.3 .7-3.3 .3zM217.5 222l.6 .8-3 1.6z"/>
<path d="M153.5 222.7l2.8 1.9-.7 .7zM185.7 236.8l3.3 .6-3.3 .4z"/>
</g>
<g fill="none" stroke="#000" stroke-width=".22">
<path d="M342.4 174.2h62.8v11.9h-62.8zM404.9 175.5l-5.9 10-3-5h5.9M302.1 189.3h103.1v42.6h-103.1zM336.7 203.3h37.9v7h-37.9zM338.3 206.8a2.45 2.45 0 0 1 2.8-.6 2.45 2.45 0 0 1 1.5 2.3h-4.9a2.48 2.48 0 0 1 .6-1.7zM343.7 203.3v7M353.7 203.3v7M354 215.5h43.2v7h-43.2zM355 219h4.9M357.5 216.5v4.9M360.6 203.3v7M361 215.5v7"/>
<path d="M365.1 217.4l-1.4 3.3M367.6 203.3v7M376.2 215.5v7M383.2 215.5v7M390.2 215.5v7"/>
<circle cx="357.5" cy="219" r="1.41"/>
<circle cx="364.4" cy="219.1" r="1.19"/>
</g>
<text font-size="9.2" x="397.2" y="284.5">A3</text>
<text font-size="7.3" x="270.4" y="246.3">--</text>
<g font-size="7.1">
<text x="334.1" y="256.2">PB-P-0201A -</text>
<text x="393.6" y="256.2">1.1</text>
<text x="334.1" y="263.3">SHOULDER ROTOR -</text>
<text x="334.1" y="270.3">ROTOR</text>
<text x="359.4" y="284.5">1 OF 1</text>
<text x="383.3" y="284.5">1:1.5</text>
</g>
<g font-size="5.3">
<text x="41" y="9.5">8</text>
<text x="88.5" y="9.5">7</text>
<text x="138.5" y="9.5">6</text>
<text x="188.5" y="9.5">5</text>
<text x="238.5" y="9.5">4</text>
<text x="288.5" y="9.5">3</text>
<text x="338.5" y="9.5">2</text>
<text x="386" y="9.5">1</text>
<text x="16.2" y="31.3">F</text>
<text x="411.2" y="31.3">F</text>
<text x="16.1" y="75.5">E</text>
<text x="411.1" y="75.5">E</text>
<text x="15.5" y="125.5">D</text>
<text x="410.5" y="125.5">D</text>
<text x="15.4" y="175.5">C</text>
<text x="410.4" y="175.5">C</text>
<text x="16" y="225.5">B</text>
<text x="411" y="225.5">B</text>
<text x="15.5" y="269.8">A</text>
<text x="410.5" y="269.8">A</text>
<text x="41" y="291.5">8</text>
<text x="88.5" y="291.5">7</text>
<text x="138.5" y="291.5">6</text>
<text x="188.5" y="291.5">5</text>
<text x="238.5" y="291.5">4</text>
<text x="288.5" y="291.5">3</text>
<text x="338.5" y="291.5">2</text>
<text x="386" y="291.5">1</text>
</g>
<g font-size="4.7">
<text x="99.6" y="11.4">B</text>
<text x="273.2" y="17.8">0.07</text>
<text x="285" y="17.8">B</text>
<text x="145.1" y="19.2">0.02</text>
<text x="157" y="19.2">A</text>
<text x="193.1" y="19.2">0.01</text>
<text x="205" y="19.2">A</text>
<text x="183.8" y="41.7">A</text>
<text x="191.9" y="57.3">0.17</text>
<text x="203.7" y="57.3">B</text>
<text x="191.9" y="64.3">0.04</text>
<text x="203.7" y="64.3">A</text>
<text x="220.2" y="85.6">J</text>
<text x="69.4" y="104.7">C</text>
<text x="101.1" y="102.2">B</text>
<text x="133.8" y="105.1">0.05</text>
<text x="145.7" y="105.1">A</text>
<text x="243.8" y="102.1">12.1</text>
<text x="292.3" y="102.1">12.9</text>
<text x="272.4" y="109.3">SECTION B-B</text>
<text x="343.8" y="109.1">0.05</text>
<text x="355.7" y="109.1">A</text>
<text x="240.3" y="116.7">B</text>
<text x="181.6" y="126.4">Applies to surface segments</text>
<text x="181.6" y="131.9">of 12.1 and 12.9 mm</text>
<text x="190" y="138.6">0.01</text>
<text x="339.8" y="144.8">0.09</text>
<text x="351.7" y="144.8">A</text>
<text x="354" y="156.4">Undimensioned edges</text>
<text x="270.5" y="176.4">0.2</text>
<text x="279.8" y="176.4">D</text>
<text x="320.5" y="174.1">D</text>
<text x="388.2" y="179.5">Ra 1.6</text>
<text x="291.4" y="182.3">DETAIL J</text>
<text x="342.5" y="185.5">General roughness:</text>
<text x="286.2" y="186.8">SCALE 2 : 1.5</text>
<text x="302.1" y="192.8">Minimal Dimensioned TPD</text>
<text x="302.1" y="201.9">Geometry of .STEP file is leading</text>
<text x="302.1" y="208.5">For all surfaces</text>
<text x="345.5" y="208.5">0.2</text>
<text x="355.4" y="208.5">A</text>
<text x="362.8" y="208.5">B</text>
<text x="369.3" y="208.5">C</text>
<text x="302.1" y="220.7">For all cylindrical holes</text>
<text x="368.9" y="220.7">0.3</text>
<text x="378" y="220.7">A</text>
<text x="385.4" y="220.7">B</text>
<text x="391.8" y="220.7">C</text>
<text x="302.1" y="226.3">Tolerances on cylindrical hole diameter +/-0.1</text>
<text x="302.1" y="230.9">Tolerances on hole/tread depth 0/+1</text>
</g>
<g font-size="4.7" fill="#808080">
<text x="240" y="14.8">41.3</text>
<text x="302.6" y="17.6">M6 - 6H THRU (2 x)</text>
<text x="24.1" y="18.3">M4 - 6H</text>
<text x="48.5" y="18.3">8 (12 x)</text>
<text x="155.9" y="63.6" transform="rotate(-90 155.9 63.6)">111 h7</text>
<text x="165.1" y="62.3" transform="rotate(-90 165.1 62.3)">91 h6</text>
<text x="325.1" y="64.5" transform="rotate(-90 325.1 64.5)">101 G7</text>
<text x="216.2" y="73.6" transform="rotate(-90 216.2 73.6)">22.75</text>
<text x="211.6" y="112.9">11</text>
<text x="260.6" y="110.3" transform="rotate(-90 260.6 110.3)">0</text>
<text x="265" y="120.9" transform="rotate(-90 265 120.9)">117 -0.5</text>
<text x="156" y="131.9">85 -0.003</text>
<text x="162.4" y="127.5">+0.007</text>
<text x="260.4" y="136.3">3 x</text>
<text x="274.4" y="136.3">2.4</text>
<text x="288.4" y="136.3">1.5</text>
<text x="269.1" y="142">M2</text>
<text x="283.6" y="142">4</text>
<text x="320" y="150.7" transform="rotate(-90 320 150.7)">1.6</text>
<text x="39.5" y="160.4" transform="rotate(-90 39.5 160.4)">138</text>
<text x="283.5" y="161.1" transform="rotate(-90 283.5 161.1)">2.4</text>
<text x="233.4" y="194.7">M6 - 6H THRU (4 x)</text>
<text x="137.3" y="202.1">117</text>
<text x="25.4" y="211.4">M4 - 6H</text>
<text x="49.7" y="211.4">8 (8 x)</text>
<text x="232.6" y="217.8">M6 - 6H THRU (4 x)</text>
<text x="159.2" y="228.5" transform="rotate(21 159.2 228.5)">2 x 45° ±0.5°</text>
<text x="191.3" y="233.5" transform="rotate(-19 191.3 233.5)">2 x 35° ±0.5°</text>
</g>
<g font-size="4.2">
<text x="270.4" y="254.6">1.4305 (X8CrNiS18-9)</text>
<text x="271.8" y="270.8">Untreated / Uncoated</text>
</g>
<text font-size="4.1" x="21" y="293.7">SOLIDWORKS Educational Product. For Instructional Use Only.</text>
<g font-size="3.5">
<text x="359.2" y="160.9">-0.2</text>
<text x="359.2" y="164.3">-0.5</text>
<text x="373.3" y="165.5">+0.2</text>
<text x="270.4" y="250.1">MATERIAL</text>
<text x="270.4" y="266">SURFACE/HEAT/AFTER TREATMENT</text>
</g>
<g font-size="3.4">
<text x="270.4" y="240.2">DOCUMENT STATUS</text>
<text x="334.1" y="250">DRW NR</text>
<text x="393.7" y="250">REVISION</text>
<text x="334.1" y="261.1">TITLE</text>
<text x="359.8" y="277.9">SHEET</text>
<text x="380.9" y="277.9">SCALE</text>
<text x="270.4" y="285.7">ESTIMATED MASS: 3.75 KG</text>
</g>
<g font-size="2.2">
<text x="379.7" y="239.1">CREATED BY</text>
<text x="379.7" y="244.2">APPROVED BY</text>
<text x="379.7" y="241.6">CREATION DATE</text>
<text x="379.7" y="246.5">APPROVAL DATE --/--/----</text>
<text x="230.4" y="252.7">DIMENSIONS ARE IN MM</text>
<text x="230.4" y="255.4">INCL SURFACE/AFTER TREATMENT</text>
<text x="230.4" y="258">UNLESS OTHERWISE SPECIFIED</text>
<text x="230.4" y="260.7">DIM WITHOUT TOLERANCE ISO 2768mK</text>
<text x="230.4" y="263.3">GEOMETRIC TOLERANCES ISO 1101</text>
<text x="230.4" y="266">BREAK SHARP EDGES</text>
<text x="230.4" y="268.6">ROUGHNESS</text>
<text x="258" y="266">ISO 13715</text>
<text x="258" y="268.7">ISO 1302</text>
</g>
<g font-size="2.1">
<text x="398.4" y="239.1">VS</text>
<text x="398.4" y="244.2">--</text>
<text x="398.4" y="241.7">04-08-2025</text>
</g>
<g font-size="2">
<text x="230.4" y="271.3">PROPRIETARY AND CONFIDENTIAL</text>
<text x="230.4" y="273.5">THE INFORMATION CONTAINED IN THIS</text>
<text x="230.4" y="276.1">DRAWING IS THE SOLE PROPERTY OF</text>
<text x="230.4" y="278.6">NOBLEO TECHNOLOGY B.V.</text>
<text x="230.4" y="281.1">ANY REPRODUCTION WITHOUT THE</text>
<text x="230.4" y="283.6">WRITTEN PERMISSION OF NOBLEO</text>
<text x="230.4" y="286.2">TECHNOLOGY B.V. IS PROHIBITED.</text>
</g>
</svg>
